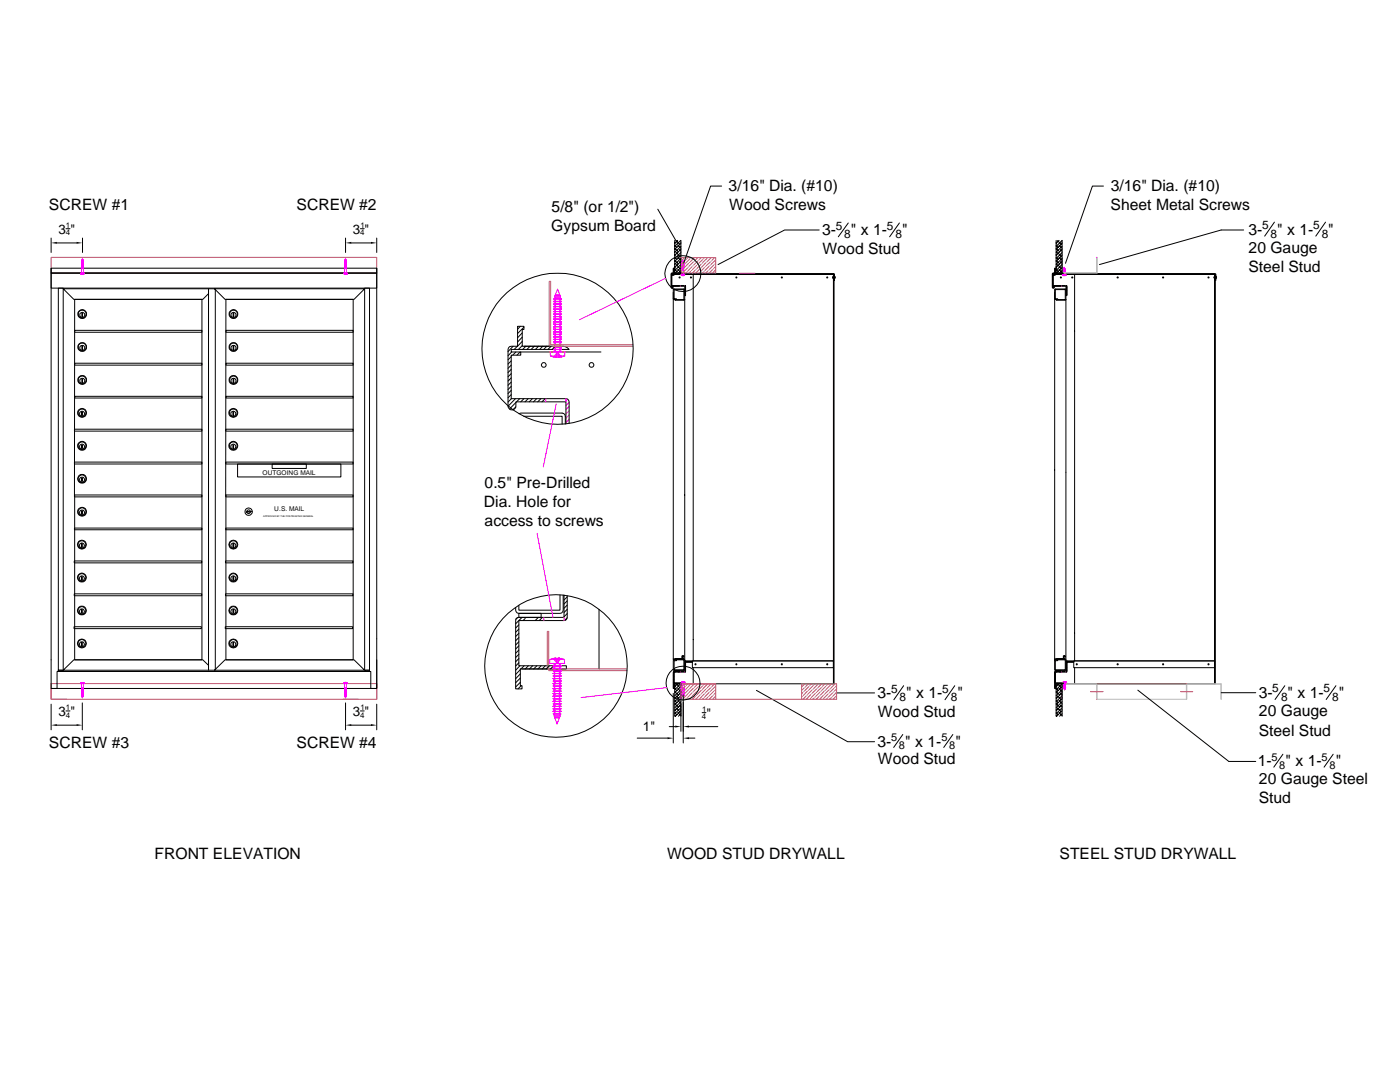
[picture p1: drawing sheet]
<svg xmlns="http://www.w3.org/2000/svg" width="279mm" height="216mm" viewBox="0 0 279 216" stroke-linecap="round" stroke-linejoin="round" font-family="sans-serif">
<g fill="none" stroke="#000" stroke-width=".2">
<path d="M144 37.1h-2.2l-5.4 15.4M220.2 37.1h-2.2l-5.4 15.4M10.2 54.5h65v3h-65zM10.2 53.5h65v1h-65zM10.2 53.5v83.9h65v-83.9M10.2 47.5v2.9M11.3 48.5h4M11.6 57.5h1v76.2h-1zM13.2 45.6h.8M16.5 47.5v2.9M41.6 58.6l-1.1 1.1h-25.8l-2.1-2.1h29v9.4M42.8 57.6h30l-2.1 2.1h-25.8z"/>
<path d="M69 47.5v2.9M70.1 48.5h3.9M71.9 45.6h.8M72.8 57.5h.9v76.2h-.9zM75.2 47.5v2.9M131.3 41.7l4 7M134.1 54.6h32.4v1.4v-1.3h-32.4zM134.1 55l-.2 .1M134.1 55.2l-.2 .1M134.1 55.4l-.2 .1M134.1 55.6l-.2 .1M134.1 55.8l-.2 .1"/>
<path d="M134.1 56l-.2 .1M134.1 56.2l-.2 .1M134.1 56.4l-.2 .1M134.1 56.6l-.2 .1M134.1 56.8l-.2 .1M134.1 57l-.2 .1M134.1 54.7l-.2 .2M134.2 54.5l-.3 .2M134.3 54.7l-.1 .2M134.3 57l-.4 .3M134.3 57.4l-.1 .1M134.4 53.5h.3l-.1 1h1.9l.3 .1h-2.7v.1h.4v.2h-.4v2.1h2.7v2l-.1-1.9h-2.4l-.1 .3h-.2l-.1-2.8 .5-.1z"/>
<path d="M134.4 59.6l.1 .2h.4l-.2 .1h1.8l.2-.1M134.5 57l-.5 .4M134.5 57.8h2v2h-1.5v-.2h-.5zM134.5 53.5l-.1 .2M134.6 54.2l-.4 .4M134.6 53.9l-.2 .2M134.6 54l-.2 .3M134.6 54.4l-.2 .2M134.7 48v6.5h1.2v-6.5M134.7 53.6l-.3 .3M134.7 54.4l.1 .1M134.7 53.8l.4 .3"/>
<path d="M134.7 53.1l.1 .2M134.7 51.9l.7 .8M134.7 51.4l.4 .3M134.7 50.8h.1M134.7 49.5l.7 .8M134.7 48.9l.4 .5M134.7 48.3l.1 .1M134.7 57l-.2 .1M134.8 54.5l-.2 .1M134.9 57l-.2 .1M135 54.5l-.2 .1M135 52.8l.7 .8"/>
<path d="M135 50.4l.7 .7M135 48l.7 .7M135.1 57l-.2 .1M135.2 54.5l-.2 .1M135.3 48l-.6 .6M135.3 53.7l.6 .7M135.3 51.3l.6 .6M135.3 48.9l.6 .6M135.3 57l-.2 .1M135.5 57l-.2 .1M135.6 55.3h.1v.2h-.1zM135.6 52.2l.3 .3"/>
<path d="M135.6 49.8l.3 .3M135.6 54.5l-.2 .1M135.7 57l-.1 .1M135.8 54.5l-.2 .1M135.8 50.7h.1M135.8 48l-1.1 1.2M135.8 53.1h.1M135.8 48.3h.1M135.9 52.8l-1.2 1.2M135.9 54l-.7 .6M135.9 48.6l-1.2 1.1M135.9 49.2l-1.2 1.1"/>
<path d="M135.9 49.7l-1.2 1.3M135.9 50.4l-1.2 1.2M135.9 51l-1.2 1.2M135.9 51.6l-1.2 1.2M135.9 52.2l-1.2 1.1M135.9 53.4l-1.1 1.1M136 54.5l-.2 .1M136.1 54.5l-.1 .1M136.7 57h.1M136.8 57l-.1 .2M136.8 57.2l-.1 .2M136.8 57.4l-.1 .2"/>
<path d="M136.8 57.6l-.1 .2M136.8 57.8l-.1 .2M136.8 58l-.1 .2M136.8 58.2l-.1 .2M136.8 58.4l-.1 .2M136.8 58.6l-.1 .2M136.8 58.8l-.1 .2M138.3 54.7h-3.8l-.1 .2M138.3 54.7v77.2M146.9 55.2l.1 .3-.1-.1zM156 55.3h.1v.2h-.1zM163.5 45.9h-6.9l-13.3 6.9"/>
<path d="M165 55.3h.2v.2h-.2zM166.2 55.4h.1M166.3 54.7h.2v81.7h-.2zM166.3 55.2h-.1v.3h.1M166.5 55.1l.2 .1-.2 .4M166.7 55.2v.3M169.3 44.5l-2 2.7M179.5 44.5l-2 2.7M210.2 54.6h32.3l.2 .1v1.3h-.2v-1.3h-32.3zM210.2 54.7l-.2 .2M210.2 55l-.2 .1M210.2 55.2l-.2 .1"/>
<path d="M210.2 55.4l-.2 .1M210.2 55.6l-.2 .1M210.2 55.8l-.2 .1M210.2 56l-.2 .1M210.2 56.2l-.2 .1M210.2 56.4l-.2 .1M210.2 56.6l-.2 .1M210.2 56.8l-.2 .1M210.2 57l-.2 .1M210.3 54.5l-.3 .2M210.4 54.7l-.2 .2M210.4 57l-.4 .3"/>
<path d="M210.4 57.2l-.3 .2M210.4 57.4l-.1 .1M210.5 53.5h.3l-.1 1h1.9l.3 .1h-2.7v.1h.4v.2h-.4v2.1h2.7v2l-.1-1.9h-2.4v.3h-.3l-.1-2.8 .5-.1zM210.5 59.6l.1 .2h.3v.1h1.7l.1-.1M210.6 57l-.2 .1M210.6 57.8h2v2h-1.5v-.2h-.5zM210.6 53.5l-.1 .2M210.7 54.2l-.4 .4M210.7 53.9l-.2 .2M210.7 54l-.2 .3M210.7 54.4l-.2 .2M210.8 48v6.5h1.2v-6.5l-1.2 1.2"/>
<path d="M210.8 53.6l-.3 .3M210.8 57l-.2 .1M210.8 54.4l.1 .1M210.8 53.8l.4 .3M210.8 53.1l.1 .2M210.8 51.9l.7 .8M210.8 51.4l.4 .3M210.8 50.8h.1M210.8 49.5l.7 .8M210.8 48.9l.4 .5M210.8 48.3l.1 .1M211 57l-.2 .1"/>
<path d="M211 52.8l.8 .8M211 50.4l.8 .7M211 48l.8 .7M211.1 54.5l-.2 .1M211.2 57l-.2 .1M211.3 54.5l-.2 .1M211.3 53.7l.7 .7M211.3 51.3l.7 .6M211.3 48.9l.7 .6M211.4 57l-.2 .1M211.4 48l-.6 .6M211.6 57l-.2 .1"/>
<path d="M211.6 52.2l.4 .3M211.6 49.8l.4 .3M211.7 54.5l-.2 .1M211.8 57l-.2 .1M211.9 54.5l-.2 .1M211.9 53.1h.1M211.9 50.7h.1M211.9 48.3h.1M212 53.4l-1.3 1.2M212 54l-.7 .6M212 48.6l-1.2 1.1M212 49.2l-1.2 1.1"/>
<path d="M212 49.7l-1.2 1.3M212 50.4l-1.2 1.2M212 51l-1.2 1.2M212 51.6l-1.2 1.2M212 52.2l-1.2 1.1M212 52.8l-1.2 1.2M212.1 54.5l-.2 .1M212.2 54.5l-.1 .1M212.7 57.8l-.1-.1h-2l-.1 .1v74M212.7 57.8v74M212.8 57h.1M212.9 57l-.1 .2"/>
<path d="M212.9 57.2l-.1 .2M212.9 57.4l-.1 .2M212.9 57.6l-.1 .2M212.9 57.8l-.1 .2M212.9 58l-.1 .2M212.9 58.2l-.1 .2M212.9 58.4l-.1 .2M212.9 58.6l-.1 .2M212.9 58.8l-.1 .2M214.5 54.7v77.2M214.5 54.7h-3.9l-.2 .2M242.3 55.4h.1"/>
<path d="M242.4 54.7h.1v81.7h-.1zM242.4 55.2v.3M242.4 55.5h.1M242.7 55.1l.1 .1-.1 .4M242.8 55.2v.3M248.2 45.9h-4.5l-24.3 6.9M254.3 44.3l-1.9 2.8M264.5 44.3l-1.9 2.8M14.9 79.1h25.4v.3h-25.4zM14.9 72.5h25.4v.4h-25.4zM14.9 65.9h25.4v.4h-25.4zM16.3 75.6h.2v.8h-.2z"/>
<path d="M16.3 69h.2v.8h-.2zM16.3 62.4h.2v.8h-.2zM41.6 72.5v61.2h-29l2.1-2h25.8l1.1 1.1M45.1 65.9h25.4v.4h-25.4zM45.1 72.5h25.4v.4h-25.4zM45.1 79.1h25.4v.3h-25.4zM46.5 62.4h.2v.8h-.2zM46.5 69h.2v.8h-.2zM46.5 75.6h.2v.8h-.2zM102 71.2l-.6 .6M102 72l-.6 .6M102 72.9l-.6 .6"/>
<path d="M102 73.7l-.6 .6M102 74.6l-.6 .6M102 75.4l-.6 .6M102 76.2l-.6 .7M102 77.1l-.6 .6M102 77.9l-.6 .6M102 78.7l-.6 .7M102.1 79.5l-.7 .7M102.1 70.2l-.7 .8M102.4 69.1l-1 1M102.9 79.5l-1.5 1.6M103 70.2l-.7 .7"/>
<path d="M103.3 69.1l-.7 .6M103.7 79.5l-.6 .7M103.8 70.2l-.6 .7M103.8 65.1l-.5 .6M103.9 70.2h16M104.2 66.4l-.9 1M104.2 67.3l-.9 .9M104.2 68.1l-.9 1M104.2 69l-.7 .7M104.6 65.3l-1.3 1.3M104.6 79.5l-.7 .7M104.6 69.1h5"/>
<path d="M104.9 69.1l-.6 .6M105.4 79.5l-.6 .7M105.8 69.1l-.6 .6M106.3 79.5l-.7 .7M106.6 69.1l-.6 .6M107.1 79.5l-.6 .7M107.5 69.1l-.7 .6M107.9 79.5l-.6 .7M108.3 69.1l-.6 .6M108.8 79.5l-.6 .7M109.1 69.1l-.6 .6M110 69.1l-.7 .6"/>
<path d="M110.6 69.3l-.4 .4M14.9 98.8h25.4v.3h-25.4zM14.9 92.2h25.4v.4h-25.4zM14.9 85.6h25.4v.4h-25.4zM14.9 98.8v-39.1h25.4v72h-25.4v-32.9M16.3 88.8h.1v.7h-.1zM16.3 82.2h.1v.7h-.1zM16.3 95.3h.1v.8h-.1zM41.6 97.4v-39.8h1.2l.2 .1v75.9l-.2 .1h-1.2v-2M41.6 98.8v28.7M45 85.6h25.5v.4h-25.5zM45 92.2h25.5v.4h-25.5z"/>
<path d="M45 98.8h25.5v.3h-25.5zM45 98.8l.1-39.1h25.4v72h-25.4v-32.9M46.5 82.2h.1v.7h-.1zM46.5 88.8h.1v.7h-.1zM47.4 92.6h20.6v2.6h-20.6zM54.3 92.6h6.8v.9h-6.8zM103 80.3l-1.3 1.3M103 81.2l-.6 .5M103.5 82.5l.4-.1h8.3l.5 .3 .1 1.9M104.5 83.1h7.7v1.5M113.6 84.5v-4.3l-.3-.6-11.3-.1v-8.6h1.9v-.7h-1.9v-.5h11.6l-.8-.5-.5-.1h-8.1v-3.4h.4v-.6h-1.3v4l-1.6 .1-.3 .5v11.3a.78 .78 0 0 0 .8 .8 .78 .78 0 0 0 .8-.8v-.8h9.9v4.3M14.8 111.9h25.5v.4h-25.5z"/>
<path d="M14.8 118.5h25.5v.4h-25.5zM14.9 105.4h25.4v.3h-25.4zM16.3 115.1h.1v.7h-.1zM16.3 108.5h.1v.7h-.1zM16.3 101.9h.1v.8h-.1zM45 111.9h25.4v.4h-25.4zM45 118.5h25.4v.4h-25.4zM45 105.4h25.5v.3h-25.5zM46.5 115.1h.2v.7h-.2zM46.5 108.5h.2v.7h-.2zM49.1 102.2l1.1-.2-.4 .2zM50 102.1a.38 .38 0 0 0-.4-.4 .38 .38 0 0 0-.4 .5"/>
<path d="M50 102.2a.37 .37 0 0 1-.3 .3 .37 .37 0 0 1-.4-.3M111.8 118.7v3.1h-8.3v-1M112.4 118.7v3.1l-.3 .5-8.6 .1-.3-.1-.2-.2-.1-.9M112.6 118.8v4.4h-9.1l-.5 .3-.1 14h1.3v-.7h-.4v-3.3h9.2v-.7h-9.5v-9l9.4-.1 .3-.5v-4.3M112.6 118.8v.1M113.2 119.1l-.6 .6M113.2 119.9l-.6 .6M11.6 133.7h.8v.3h-.8zM11.6 133.7v.3h-.2v3.4h-1.2M14.8 125.1h25.4v.3h-25.4zM16.3 121.6h.1v.7h-.1zM16.3 128.2h.1v.8h-.1z"/>
<path d="M42.8 133.7l2.1-2h25.8l2.1 2zM45 125.1h25.4v.3h-25.4zM46.5 121.6h.2v.7h-.2zM46.5 128.2h.1v.8h-.1zM72.9 133.7h.8v.3h-.8zM73.7 133.7v.3h-62.1M75.2 131.7v5.7h-1.2v-3.4h-.3M103.3 123.2l-.4 .4M103.5 122.4h4.5v.8h-4.5zM103.5 124.7l-.6 .6M103.5 125.5l-.6 .7M103.5 126.4l-.6 .6"/>
<path d="M103.5 127.2l-.6 .7M103.5 128.1l-.6 .6M103.5 128.9l-.6 .6M103.5 129.7l-.6 .6M103.5 130.6l-.6 .6M103.5 131.4l-.6 .6M103.5 132.3l-.6 .6M103.8 132.8l-.9 .9M103.8 133.6l-.9 1M103.8 134.5l-.9 .9M103.8 135.3l-.9 .9M103.8 136.1l-.9 1"/>
<path d="M104 136.8l-.6 .7M104.2 123.2l-1.3 1.3M104.2 133.5h5M104.6 132.8l-.6 .7M104.8 123.4l-.4 .4M105.5 132.8l-.7 .7M106.3 132.8l-.6 .7M107.1 132.8l-.6 .7M107.4 123.2l-.6 .6M108 132.8l-.6 .7M108.2 123.2l-.6 .6M108.5 123.7v.1"/>
<path d="M108.8 132.8l-.6 .7M109.6 132.8l-.6 .7M110.5 132.9l-.6 .6M113.2 120.7l-.6 .7M113.2 121.6l-.6 .6M113.2 122.4l-.6 .7M113.2 123.3l-.5 .5M119.5 121.6v11.9M134.4 131.5l1.7-.1v-.5h.4v.3l-.1-.3h-.2v.5l.3 .1h-1.8l.2 .2h-.5zM134.4 131.5v-73.7l.1-.1h2l.2 .1v74M134.4 138.3v10M134.4 134h2.3v-2.1l1.5 .1v.1h-1.4v2h-2.3v2.2h2.3v.1h-2.2l.1 1h-.3z"/>
<path d="M134.4 131.7h.5l-.2-.2 1.9 .1v2.1h-2.2zM134.5 134l-.1 .1M134.5 131.8h.5v-.1h1.5v1.9h-2zM134.5 133.8h1.1v.2h-1.1zM134.5 134.2l-.1 .1M134.5 134.3l-.1 .2M134.5 134.5l-.1 .2M134.5 134.8l-.1 .1M134.5 135l-.1 .1M134.5 135.1l-.1 .2M134.5 135.3l-.1 .2M134.5 135.6l-.1 .1"/>
<path d="M134.5 135.7l-.1 .2M134.5 135.9l-.1 .2M134.5 136.1l-.1 .2M134.6 136.3l-.2 .2M134.6 136.5l-.2 .2M134.6 136.7l-.2 .2M134.6 136.9l-.2 .2M134.6 137.1l-.2 .2M134.7 139.8l.4 .4M134.7 139.2l.1 .1M134.7 138l.7 .7M134.7 137.4l.4 .4"/>
<path d="M134.7 136.8l.1 .1M134.7 137.2l-.2 .2M134.7 134l-.2 .1M134.8 136.3l-.2 .1M134.8 134l-.1 .1M135 138.9l.7 .7M135 136.4l.7 .8M135 136.3l-.2 .1M135.2 136.3l-.2 .1M135.3 139.7l.6 .7M135.3 137.3l.6 .7M135.3 134h.1"/>
<path d="M135.4 136.3l-.7 .7M135.5 134l-.2 .1M135.6 138.3l.3 .3M135.6 136.3l-.2 .1M135.7 134l-.1 .1M135.8 136.3l-.2 .1M135.8 139.2h.1M135.8 136.7l.1 .1M135.9 137l-1.2 1.2M135.9 137.6l-1.2 1.2M135.9 138.2l-1.2 1.2M135.9 138.8l-1.2 1.2"/>
<path d="M135.9 139.4l-1.2 1.2M135.9 140l-1.2 1.2M136 136.3l-1.3 1.3M136.2 136.3l-.1 .1M136.4 138.7v9.6M136.8 136.4h29.5M136.8 132.3l-.1 .1M136.8 132.8l-.1 .2M136.8 133.1l-.1 .1M136.8 133.6l-.1 .2M136.8 134.1h.1M136.8 131.9l-.1 .1"/>
<path d="M136.8 132.4l-.1 .2M136.8 132.6l-.1 .2M136.8 133.2l-.1 .2M136.8 133.4l-.1 .2M136.8 133.8l-.1 .2M136.9 132l-.2 .2M137.1 132l-.2 .1M137.3 132l-.1 .1M137.5 132l-.2 .1M137.7 132l-.2 .1M137.9 132l-.1 .1M138.1 132l-.2 .1"/>
<path d="M138.1 132.1h.1M138.2 131.9h28.1v1.3h-28.1zM138.2 132h-1.4v-.1h29.5v.1M138.3 133.2v3.2M138.7 132.5h.2v.1h-.2zM146.9 132.4l.2 .1-.2 .2zM151 137.8l18.2 10.2h5.3M156 132.5h.1v.1h-.1zM165 132.5h.2v.1h-.2zM166.9 138.3h7.6M180.3 136.8l-1.9 2.8M190.5 136.8l-1.9 2.8"/>
<path d="M210.5 131.4h1.7v-.5h.4v.3l-.1-.3h-.2v.5l.3 .1h-1.7v.2h-.4zM210.5 134h2.3v-2.1l1.4 .1v.1h-1.3v2h-2.3v2.2h2.3v.1h-2.2l.1 1h-.3zM210.5 131.7h.4v-.2l1.8 .1v2.1h-2.2zM210.6 134l-.1 .1M210.6 131.8h.5v-.1h1.5v1.9h-2zM210.6 133.8h1.1v.2h-1.1zM210.6 134.2l-.1 .1M210.6 134.3l-.1 .2M210.6 134.5l-.1 .2M210.6 134.8l-.1 .1M210.6 135l-.1 .1M210.6 135.1l-.1 .2"/>
<path d="M210.6 135.3l-.1 .2M210.6 135.6l-.1 .1M210.6 135.7l-.1 .2M210.6 135.9l-.1 .2M210.6 136.1l-.1 .2M210.7 136.3l-.2 .2M210.7 136.5l-.2 .2M210.7 136.7l-.2 .2M210.7 136.9l-.2 .2M210.7 137.1l-.2 .2M210.7 137.2l-.1 .2M210.8 139.8l.4 .4"/>
<path d="M210.8 139.2l.1 .1M210.8 138l.7 .7M210.8 137.4l.4 .4M210.8 136.8l.1 .1M210.8 134l-.1 .1M210.9 136.3l-.2 .1M210.9 134l-.1 .1M211 138.9l.8 .7M211 136.4l.8 .8M211.1 136.3l-.2 .1M211.3 136.3l-.2 .1M211.3 139.7l.7 .7"/>
<path d="M211.3 137.3l.7 .7M211.4 134h.1M211.5 136.3l-.7 .7M211.6 134l-.1 .1M211.6 138.3l.4 .3M211.7 136.3l-.2 .1M211.8 134l-.2 .1M211.9 136.3l-.1 .1M211.9 139.2h.1M211.9 136.7l.1 .1M212 136.4h-1.2v6.5M212 136.4v6.5"/>
<path d="M212 136.4l-1.2 1.2M212 137l-1.2 1.2M212 137.6l-1.2 1.2M212 138.2l-1.2 1.2M212 138.8l-1.2 1.2M212 139.4l-1.2 1.2M212 140l-1.2 1.2M212.1 136.3l-.2 .1M212.3 136.3l-.2 .1M212.9 136.4h29.5M212.9 131.9l-.1 .1M212.9 134.1h.1"/>
<path d="M212.9 132.4l-.1 .2M212.9 132.6l-.1 .2M212.9 133.2l-.1 .2M212.9 133.8l-.1 .2M212.9 132.3l-.1 .1M212.9 132.8l-.1 .2M212.9 133.1l-.1 .1M212.9 133.4l-.1 .2M212.9 133.6l-.1 .2M213 132l-.2 .2M213.2 132l-.2 .1M213.4 132l-.2 .1"/>
<path d="M213.6 132l-.2 .1M213.8 132l-.1 .1M214 132l-.2 .1M214.2 132l-.2 .1M214.2 132.1h.1M214.3 131.9h28.1v1.3h-28.1zM214.3 132h-1.4v-.1h29.5v.1M214.5 133.2v3.2M227.1 137.7l18.1 14.2h5.4M243.7 138.2h6.9M256.4 136.8l-1.9 2.8M266.6 136.8l-1.9 2.8"/>
<path d="M10.2 140.5v5.1M11.3 144.7h4M13.2 141.9h.8M16.4 140.3v5.3M69 140.3v5.3M70.1 144.7h3.9M71.9 141.9h.8M75.2 140.5v5.1M127.2 147.3h6M133.6 145h1.1M134.7 142.9v-6.5h1.2v9.5M134.7 142.2l.4 .4"/>
<path d="M134.7 141.6l.1 .1M134.7 140.4l.7 .7M135 141.3l.7 .7M135.3 142.2l.6 .6M135.6 140.7l.3 .3M135.8 141.6h.1M135.9 140.6l-1.2 1.2M135.9 141.2l-1.2 1.2M135.9 141.8l-1.1 1.1-.1-.1M135.9 142.4l-.5 .5M137.5 145h5.8M137.5 147.3h1.2"/>
<path d="M140.1 142.2h.8M180.2 146.6l-1.8 2.5M190.2 146.6l-1.9 2.5M210.8 142.8l.1 .1M210.8 142.2l.4 .4M210.8 141.6l.1 .1M210.8 140.4l.7 .7M211 141.3l.8 .7M211.3 142.2l.7 .6M211.6 140.7l.4 .3M211.9 141.6h.1M212 140.6l-1.2 1.2"/>
<path d="M212 141.2l-1.2 1.2M212 141.8l-1.1 1.1M212 142.4l-.5 .5M256 150.5l-1.8 2.6M266.1 150.5l-1.9 2.6"/>
<circle cx="136.3" cy="54.6" r="3.6"/>
<circle cx="137.9" cy="55.4" r=".12"/>
<circle cx="211.7" cy="55.4" r=".12"/>
<circle cx="214" cy="55.4" r=".12"/>
<circle cx="223.1" cy="55.4" r=".12"/>
<circle cx="232.1" cy="55.4" r=".12"/>
<circle cx="241.2" cy="55.4" r=".12"/>
<circle cx="16.4" cy="75.8" r=".88"/>
<circle cx="16.4" cy="69.2" r=".8"/>
<circle cx="16.4" cy="62.7" r=".87"/>
<circle cx="16.4" cy="62.7" r=".79"/>
<circle cx="16.4" cy="75.8" r=".79"/>
<circle cx="16.4" cy="69.2" r=".87"/>
<circle cx="16.4" cy="76" r=".51"/>
<circle cx="16.4" cy="62.8" r=".51"/>
<circle cx="16.4" cy="69.4" r=".51"/>
<circle cx="46.6" cy="75.8" r=".88"/>
<circle cx="46.6" cy="62.7" r=".87"/>
<circle cx="46.6" cy="69.2" r=".87"/>
<circle cx="46.6" cy="69.2" r=".78"/>
<circle cx="46.6" cy="62.7" r=".77"/>
<circle cx="46.6" cy="75.8" r=".77"/>
<circle cx="46.6" cy="76" r=".51"/>
<circle cx="46.6" cy="62.8" r=".51"/>
<circle cx="46.6" cy="69.4" r=".51"/>
<circle cx="108.5" cy="72.8" r=".48"/>
<circle cx="111.3" cy="69.6" r="15.1"/>
<circle cx="118" cy="72.8" r=".48"/>
<circle cx="16.4" cy="88.9" r=".77"/>
<circle cx="16.4" cy="82.4" r=".77"/>
<circle cx="16.4" cy="95.5" r=".77"/>
<circle cx="16.4" cy="95.7" r=".51"/>
<circle cx="16.4" cy="89.1" r=".51"/>
<circle cx="16.4" cy="82.6" r=".51"/>
<circle cx="16.4" cy="89" r=".89"/>
<circle cx="16.4" cy="82.4" r=".89"/>
<circle cx="16.4" cy="95.5" r=".89"/>
<circle cx="46.6" cy="82.4" r=".77"/>
<circle cx="46.6" cy="88.9" r=".77"/>
<circle cx="46.6" cy="89.1" r=".51"/>
<circle cx="46.6" cy="82.6" r=".51"/>
<circle cx="46.6" cy="89" r=".89"/>
<circle cx="46.6" cy="82.4" r=".89"/>
<circle cx="16.3" cy="108.9" r=".51"/>
<circle cx="16.3" cy="115.4" r=".51"/>
<circle cx="16.3" cy="115.3" r=".89"/>
<circle cx="16.3" cy="108.7" r=".89"/>
<circle cx="16.4" cy="108.7" r=".79"/>
<circle cx="16.4" cy="115.2" r=".79"/>
<circle cx="16.4" cy="102.1" r=".77"/>
<circle cx="16.4" cy="102.3" r=".51"/>
<circle cx="16.4" cy="102.1" r=".89"/>
<circle cx="46.6" cy="108.7" r=".77"/>
<circle cx="46.6" cy="115.2" r=".77"/>
<circle cx="46.6" cy="108.9" r=".51"/>
<circle cx="46.6" cy="115.4" r=".51"/>
<circle cx="46.6" cy="115.3" r=".89"/>
<circle cx="46.6" cy="108.7" r=".89"/>
<circle cx="49.6" cy="102.1" r=".74"/>
<circle cx="16.3" cy="128.5" r=".51"/>
<circle cx="16.3" cy="122" r=".51"/>
<circle cx="16.3" cy="128.4" r=".89"/>
<circle cx="16.3" cy="121.8" r=".89"/>
<circle cx="16.4" cy="121.8" r=".79"/>
<circle cx="16.4" cy="128.4" r=".79"/>
<circle cx="46.6" cy="128.4" r=".77"/>
<circle cx="46.6" cy="121.8" r=".77"/>
<circle cx="46.6" cy="128.5" r=".51"/>
<circle cx="46.6" cy="122" r=".51"/>
<circle cx="46.6" cy="128.4" r=".89"/>
<circle cx="46.6" cy="121.8" r=".89"/>
<circle cx="111" cy="132.9" r="14.2"/>
<circle cx="136.3" cy="136.3" r="3.4"/>
<circle cx="214.9" cy="132.5" r=".12"/>
<circle cx="223.1" cy="132.5" r=".12"/>
<circle cx="232.1" cy="132.5" r=".12"/>
<circle cx="241.2" cy="132.5" r=".12"/>
</g>
<g fill="none" stroke="#f0f" stroke-width=".2">
<path d="M13.8 54.5h3.2M16.1 54.5v.2h.3v-.2M16.1 54.7h.7M16.3 53.6h.3zM16.3 52.1h.3zM16.3 53.4h.3zM16.3 53.3h.3zM16.3 53.1h.3zM16.3 53h.3zM16.3 52.8h.3zM16.3 52.7h.3zM16.3 52.2h.3z"/>
<path d="M16.3 53.6h.1M16.3 52.3h.3M16.3 52.2h.1M16.3 52.4h.3M16.3 52.9h.3M16.3 52.5h.3M16.3 52.4v.1M16.3 53.6v.9M16.3 52.1h.1M16.3 52.9v.1M16.3 52.3v.1M16.3 52.5h.1"/>
<path d="M16.3 54.7l.1-.1zM16.3 53h.1M16.3 52.5v.1l.3-.1M16.3 52.3h.1M16.3 53.3h.1M16.3 53.5h.3M16.3 53.2h.1M16.3 53.4h.1M16.3 53.1h.1M16.3 52.8h.1M16.3 53.3v.1M16.3 52v.1"/>
<path d="M16.3 52h.1M16.3 53.2v.1M16.3 53.1v.1M16.3 52.9h.1M16.3 52.6v.1M16.3 52.6h.1M16.4 53h-.1M16.4 51.6l.2 .3h-.3zM16.4 54.5h.1M16.4 54.5l.1 .2M16.4 54.5l-.1 .2h.1M16.4 54.7h.1"/>
<path d="M16.5 54.5l.1 .2h-.1M16.5 54.6l.1 .1zM16.5 54.7h.1M16.6 53.6h.1M16.6 51.9l-.3 .1M16.6 53.3v.1M16.6 52.9h.1M16.6 53.1h.1M16.6 52.8h.1M16.6 52v.1M16.6 52.6v.1M16.6 54.7h.1"/>
<path d="M16.6 52.2h.1M16.6 53.4h.1M16.6 52.7h.1M16.6 53h.1M16.6 52.4v.1M16.6 53.6v.9M16.6 52.1h.1M16.6 53.1v.1M16.6 52.9v.1M16.6 52.5h.1M16.6 52.3v.1M16.6 52.1v.1"/>
<path d="M16.7 53.3h-.1M16.8 54.5v.2M16.8 54.7h-.2M68.6 54.7h.7M68.7 53.6h.4zM68.7 53.4h.4zM68.7 53.3h.4zM68.7 53.1h.4zM68.7 52.8h.4zM68.7 52.5h.4zM68.7 52.3h.4zM68.7 52.2h.4z"/>
<path d="M68.7 53.6h.1M68.7 52.2h.1M68.7 53.5h.4M68.7 53h.4M68.7 52.9h.4M68.7 52.5h.1M68.7 52.6h.4M68.7 52.5h.4M68.7 53.5v.1M68.7 53h.1M68.7 53.6v.9M68.7 53l.1 .1"/>
<path d="M68.7 52.9v.1M68.7 52.6h.1M68.8 52.1h.3zM68.8 52.1h.1M68.8 52.3v.1M68.8 51.9l.2-.3v.3M68.8 51.9v.1M68.8 52.6l-.1 .1h.4M68.8 52.5l-.1 .1M68.8 52.4v.1M68.8 52.2h.1M68.8 52.4h.1"/>
<path d="M68.8 53.3h.1M68.8 53.2h.1M68.8 53.4h.1M68.8 53.1h.1M68.8 52.9h.1M68.8 52.8h.1M68.8 52h.1M68.8 51.9h.1M68.8 52.6h.1M68.8 52.5h.1M68.8 52v.1M68.8 53.5h-.1"/>
<path d="M68.8 53.3v.1M68.8 53.2v.1M68.8 53.1v.1M68.8 52.9h-.1M68.8 52.3h-.1M68.9 54.5h.1M68.9 54.5l.1 .2M68.9 54.5l-.2 .2h.2M68.9 54.5l-.1 .2M68.9 54.6v.1zM68.9 54.7h.1M69 54.5l.1 .2h-.1"/>
<path d="M69 54.7h.1M69 51.9l-.2 .1M69 51.9h.1M69 52l.1 .1M69 53.5h.1M69 53.3l.1 .1M69 53.2l.1 .1M69 52.9h.1M69 52.8h.1M69 52.3h.1M69.1 54.7l-.1-.1v.1M69.1 52.2h.1"/>
<path d="M69.1 52.4h.1M69.1 53.3h.1M69.1 53.2l.1 .1M69.1 53.4h.1M69.1 53.1h.1M69.1 52.9h.1M69.1 52.8h.1M69.1 52h.1M69.1 52.6h.1M69.1 52.5h.1M69.1 54.7h.1M69.1 53.6h.1"/>
<path d="M69.1 52.3h.1M69.1 52.1h.1M69.1 53.5v.1M69.1 52.5v.1M69.1 52.7h.1M69.1 53h.1M69.1 53.6v.9M69.1 53.4h-.1M69.1 53.3h-.1M69.1 53v.1M69.1 53.1l-.1 .1M69.1 52.8h-.1"/>
<path d="M69.1 52.9v.1M69.1 52.6v.1M69.1 52.3v.2M69.1 52.2h-.1M69.1 52.1v.1M69.3 54.7v-.2h-.7l.2 .2M69.3 54.7h-.2M72.1 54.5h3.1M110.5 59.6l.3 .4-.3 .1M110.5 59.7h1.6M110.5 59.6h1.5M110.7 59.3h1.2"/>
<path d="M110.8 58.8l.5-1.1 .4 1.1M110.8 58.8v.2M110.8 58.8h.9M111.7 58.8l.2 .5M111.8 59h-1l-.1 .3 .1 .2-.3 .1M111.9 59.3l-.2 .1 .3 .2M112 59.6l.1 .1M112.1 59.7l-.4 .2 .4 .2M132.8 55.5l-17.1 8.3M135.7 57v.1M135.9 51.4v3.1M135.9 55h.7"/>
<path d="M136.1 53.6h.3zM136.1 53.3h.3zM136.1 52.8h.4zM136.1 52.7h.4zM136.1 52.6h.4zM136.1 52.5h.4zM136.1 53v.1l.4-.1M136.1 52.7v.1M136.1 53.9h.3M136.1 53.8h.3M136.1 52.3h.3M136.1 53.9v.8"/>
<path d="M136.1 53.8v.1M136.1 53.3h.1M136.1 53.4l.1 .1M136.1 53.2h.1M136.1 53.4h.3M136.1 52.9l.4 .1M136.1 53h.4M136.1 52.5h.1M136.1 53.7v.1M136.1 53.6l.1 .1M136.1 52.3h.1M136.1 52.2h.3"/>
<path d="M136.1 53.5h.1M136.1 53.1v.1M136.1 52.5l.1 .1M136.2 52.2l.1-.3 .1 .3M136.2 53.5l-.1 .1 .3-.1M136.2 53.3l-.1 .1M136.2 53.3h.1M136.2 52.9l-.1 .1M136.2 52.4v.1M136.2 52.3h-.1M136.2 52.8l-.1 .1M136.2 54.8v.2h-.1z"/>
<path d="M136.2 54.8h.1M136.2 54.8l.1 .2M136.2 54.9l-.1 .1zM136.3 54.8l.2 .2h-.1M136.3 54.9l.1 .1zM136.4 52.2h.1M136.4 52.7h.1l-.1 .1M136.4 52.8h.1M136.4 52.4l.1 .1M136.4 52.2l-.2 .1M136.4 53.7v.1M136.4 53.6h.1"/>
<path d="M136.4 53.4h.1M136.4 53.5v.1M136.4 53.9v.8M136.4 53.8v.1M136.4 52.2v.1M136.4 53.3h.1M136.4 53.6v.1M136.4 53.4v.1M136.4 53.3v.1M136.4 53.2v.1M136.4 53.1l-.3 .1M136.4 52.6h.1"/>
<path d="M136.4 52.5l.1 .1M136.5 55h.1M136.5 53h.1M136.5 52.8l-.1 .1M136.5 52.8h.1M136.5 52.5h.1M136.5 52.6h.1M136.5 52.5h-.1M136.6 55l.1-.3h-.8v.3h.5M136.6 55h-.1M136.7 57v.1M147.5 54.5h3.2"/>
<path d="M211.8 57v.1M212 51.4v3.1M212 55h.7M212.2 54.6h.4zM212.2 54.3h.4zM212.2 54.1h.4zM212.2 54h.4zM212.2 53.9h.4zM212.2 53.9h.1M212.2 54.4h.1M212.2 54.4h.4M212.2 53.8h.4"/>
<path d="M212.2 54.5h.4M212.2 53.8h.1M212.2 53.7h.3M212.3 54.4l-.1 .1h.4M212.3 54.4h-.1M212.3 54.2v.1M212.3 54.4h.1M212.3 54.1v.1M212.3 54.1h.1M212.3 53.7l-.1 .1M212.3 53.7h.1M212.3 53.9h.1"/>
<path d="M212.3 54.7h-.1M212.3 54.6v.1M212.3 54v.1M212.3 54.8h.1M212.3 54.8l.1 .2M212.3 54.8l-.1 .2h.1M212.3 54.9v.1zM212.4 54.8l-.1 .2M212.4 54.8l.2 .2h-.2M212.5 53.6l-.1-.3-.1 .3h.3M212.5 54.4l.1 .1M212.5 54.2l.1 .1"/>
<path d="M212.5 54.1h.1M212.5 53.7l.1 .1M212.5 53.7h-.2M212.5 54.4h.1M212.5 53.7h.1M212.6 53.9h.1M212.6 54.7h.1M212.6 54.6l-.1 .1M212.6 54.6h.1M212.6 54.4h-.1M212.6 53.8h.1M212.6 54.4h.1"/>
<path d="M212.6 54.3h.1M212.6 54.1v.1M212.6 54.1h.1M212.6 54l-.1 .1M212.6 54h.1M212.6 53.9h-.1M212.7 55v-.3h-.7v.3h.5l-.1-.1v.1M212.7 55h-.1M212.8 57v.1M218.9 51.4h.1M108.9 79.5v.7M109.9 71h2.8"/>
<path d="M110.5 69.8l.3 .1-.3 .3M110.5 69.3l.3 .1-.3 .4M110.5 68.8l.3 .1-.3 .4M110.5 68.2l.3 .2-.3 .4M110.5 67.7l.3 .2-.3 .3M110.5 67.2l.3 .2-.3 .3M110.5 66.8l.3 .1-.3 .3M110.5 66.3l.3 .1-.3 .3M110.5 65.7l.3 .2-.3 .4M110.5 65.2l.3 .2-.3 .3M110.5 64.7l.3 .2-.3 .3M110.5 64.2l.3 .2-.3 .3"/>
<path d="M110.5 63.7l.3 .2-.3 .3M110.5 63.2l.3 .2-.3 .3M110.5 62.7l.3 .2-.3 .3M110.5 62.2l.3 .2-.3 .3M110.5 61.7l.3 .2-.3 .3M110.5 61.2l.3 .1-.3 .3M110.5 60.7l.3 .2-.3 .3M110.5 60.2l.3 .2-.3 .3M110.5 60.1v.1M110.5 61.6v.1M110.5 63.7h.1M110.5 64.7h.1"/>
<path d="M110.5 66.7v.1M110.5 71.3h.1M110.5 70.2h1.6M110.5 69.8h1.6M110.5 69.7h1.6M110.5 69.3h1.6M110.5 69.2h1.6M110.5 68.8h1.6M110.5 68.7h1.6M110.5 68.2h1.6M110.5 67.7h1.6M110.5 67.2h1.6"/>
<path d="M110.5 66.8h1.6M110.5 66.7h1.6M110.5 66.3h1.6M110.5 66.2h1.6M110.5 65.7h1.6M110.5 65.2h1.6M110.5 64.7h1.6M110.5 64.2h1.6M110.5 63.7h1.6M110.5 63.2h1.6M110.5 62.7h1.6M110.5 62.1h1.6"/>
<path d="M110.5 61.7h1.6M110.5 61.6h1.6M110.5 61.2h1.6M110.5 61.1h1.6M110.5 60.7h1.6M110.5 60.6h1.6M110.5 60.2h1.6M110.5 60.1h1.6M111.1 70.4l.2-.2 .1 .2M111.1 70.4v-.2h.3v.2M111.1 70.4h.3v.9M111.1 70.4l-.6 .9h.5"/>
<path d="M111.1 70.4v.9h-.4M111.1 70.7l-.1 .6h-.3zM111.1 71.3h.3M111.4 70.4l.7 .9h-.6M111.4 70.7l.4 .6h-.3zM111.4 71.3h.4M112.1 69.8l-.4 .2 .4 .2M112.1 69.3l-.4 .2 .4 .2M112.1 68.8l-.4 .2 .4 .2M112.1 68.2l-.4 .3 .4 .2M112.1 67.7l-.4 .2 .4 .3M112.1 67.2l-.4 .2 .4 .3"/>
<path d="M112.1 66.8l-.4 .1 .4 .3M112.1 66.3l-.4 .1 .4 .3M112.1 65.7l-.4 .2 .4 .3M112.1 65.2l-.4 .2 .4 .3M112.1 64.7l-.4 .2 .4 .3M112.1 64.2l-.4 .2 .4 .3M112.1 63.7l-.4 .2 .4 .3M112.1 63.2l-.4 .2 .4 .3M112.1 62.7l-.4 .2 .4 .3M112.1 62.2l-.4 .2 .4 .3M112.1 61.7l-.4 .2 .4 .2M112.1 61.2l-.4 .2 .4 .2"/>
<path d="M112.1 60.7l-.4 .2 .4 .2M112.1 60.2l-.4 .2 .4 .2M112.1 60.1v.1M112.1 60.6v.1M112.1 61.1v.1M112.1 61.6v.1M112.1 62.1v.1M112.1 62.7h.1M112.1 63.2h.1M112.1 63.7h.1M112.1 64.2h.1M112.1 64.7h.1"/>
<path d="M112.1 65.2h.1M112.1 65.7h.1M112.1 66.2v.1M112.1 66.7v.1M112.1 67.2h.1M112.1 67.7h.1M112.1 68.2h.1M112.1 68.7v.1M112.1 69.2v.1M112.1 69.7v.1M112.1 70.2h.1M112.7 71l.1-.8h-3l.1 .8 .6 .3"/>
<path d="M112.7 71l-.6 .3M112.9 79.5v.7M113.3 79.7l-.4 .4M111 80.6l-2.6 12.6M113.6 80.3l-.7 .6M113.6 81.1l-.7 .6M113.6 82l-.7 .6M113.6 82.8l-.7 .6M113.6 83.7l-.7 .6M107.2 106.4l3.2 16.8M16.1 136.2h.7M16.3 137.3h.3z"/>
<path d="M16.3 138.8h.3zM16.3 137.6h.3zM16.3 137.8h.3zM16.3 137.9h.3zM16.3 138.1h.3zM16.3 138.2h.3zM16.3 138.3h.3zM16.3 138.7h.3zM16.3 136.2h-.2v.2h.7v-.2M16.3 137.5h.1M16.3 138.6h.1M16.3 137.3h.1"/>
<path d="M16.3 137.4h.3M16.3 138.7h.1M16.3 137.5h.3M16.3 138.6h.3M16.3 138.4h.3M16.3 136.4v.9M16.3 138.4v.1M16.3 138.8h.1M16.3 138.8v.1M16.3 137.4v.1M16.3 138.5h.1M16.3 138.9h.3l-.2 .4-.1-.3"/>
<path d="M16.3 136.2l.1 .1zM16.3 138.9v.1M16.3 137.8v.1M16.3 138.6v.1M16.3 137.6h.1M16.3 137.7h.1M16.3 137.8h.1M16.3 138h.3M16.3 138.2h.1M16.3 138.3h.1M16.3 138.4h.1M16.3 137.4h.1"/>
<path d="M16.3 139h.3M16.3 137.6v.1M16.3 137.7v.1M16.3 138.1h.1M16.3 138.2v.1M16.3 138.3v.1M16.3 138.5v.1M16.4 136.2h-.1l.1 .2M16.4 136.4h.1M16.4 136.2l.1 .2M16.5 136.2l-.1 .2M16.5 136.2h.1l-.1 .2"/>
<path d="M16.5 136.2v.1zM16.6 137.3h.1M16.6 137.8l.1 .1M16.6 137.4h.1M16.6 137.6h.1M16.6 137.7v.1M16.6 138.1h.1M16.6 138.2h.1M16.6 138.3h.1M16.6 138.7h.1M16.6 137.5h-.3M16.6 137.8h.1"/>
<path d="M16.6 138.2v.1M16.6 138.3v.1M16.6 136.4v.9M16.6 138.4v.1M16.6 138.6h.1M16.6 136.2h.2M16.6 137.4v.1M16.6 138.8h.1M16.6 138.8v.1M16.6 137.6v.1M16.6 138.5v.1M16.6 138.6v.1"/>
<path d="M16.6 138.7v.1M68.6 136.2h.7M68.7 137.3h.4zM68.7 137.5h.4zM68.7 137.6h.4zM68.7 137.8h.4zM68.7 138.1h.4zM68.7 138.2h.4zM68.7 138.6h.4zM68.7 138.7h.4zM68.7 136.2l-.1 .2h.7v-.2M68.7 137.3h.1"/>
<path d="M68.7 138.7h.1M68.7 137.9h.4M68.7 138h.4M68.7 138.3h.4M68.7 138.4h.4M68.7 136.4v.9M68.7 138.4v.1M68.7 137.9v.1M68.7 138h.1M68.7 138.5h.1M68.7 138.6h.1M68.8 138.8h.3z"/>
<path d="M68.8 138.9l.2 .1M68.8 138.8h.1M68.8 138.8v.1M68.8 139l.2 .3v-.3M68.8 138.9v.1M68.8 136.2l.1 .2M68.8 138.6v.1M68.8 137.3h.1M68.8 138.9h.1M68.8 137.5h.1M68.8 137.6h.1M68.8 137.7h.1"/>
<path d="M68.8 137.8h.1M68.8 138.1h.1M68.8 138.3h.1M68.8 138.4h.1M68.8 138.5h.1M68.8 138.6h.1M68.8 139h.1M68.8 137.6v.1M68.8 137.7v.1M68.8 138.2v.1M68.8 138.4h-.1M68.8 138.5v.1"/>
<path d="M68.9 136.1l-.2 .1 .2 .2M68.9 136.1v.2zM68.9 136.4h.1M69 136.1l-.1 .3M69 136.1l.1 .1-.1 .2M69 136.1v.2l.1-.1M69 136.1h.1M69 139h.1M69 137.5h.1M69 137.6h.1M69 137.7l.1 .1M69 138.1h.1"/>
<path d="M69 138.2h.1M69 138.6l.1 .1M69.1 137.3h.1M69.1 138.8h.1M69.1 138.9h.1M69.1 137.5h.1M69.1 137.6h.1M69.1 137.7h.1M69.1 137.8h.1M69.1 138.1h.1M69.1 138.3h.1M69.1 138.4h.1"/>
<path d="M69.1 138.5h.1M69.1 138.6h.1M69.1 138.3h-.4l.1 .1M69.1 137.3v.1h-.3M69.1 138.7h.1M69.1 138.2h.1M69.1 136.4v.9M69.1 138.4v.1M69.1 136.2h.2M69.1 138.8l-.1 .1M69.1 137.5h-.1M69.1 137.6l-.1 .1"/>
<path d="M69.1 137.8h-.1M69.1 137.9v.1M69.1 138h-.1M69.1 138.1h-.1M69.1 138.3v.1M69.1 138.2l-.1 .1M69.1 138.5v.1M69.1 138.6h-.1M69.1 138.7v.1M108.5 123.2v.6M109.8 131.6h2.8M110.4 132.4l.3 .2-.3 .2"/>
<path d="M110.4 132.9l.3 .2-.3 .2M110.4 133.4l.3 .2-.3 .3M110.4 133.9l.3 .2-.3 .3M110.4 134.4l.3 .2-.3 .3M110.4 134.9l.3 .2-.3 .3M110.4 135.4l.3 .2-.3 .3M110.4 135.9l.3 .2-.3 .3M110.4 136.4l.3 .2-.3 .3M110.4 137l.3 .1-.3 .3M110.4 137.5l.3 .1-.3 .3M110.4 138l.3 .1-.3 .3M110.4 138.4l.3 .2-.3 .3"/>
<path d="M110.4 138.9l.3 .3-.3 .2M110.4 139.4l.3 .3-.3 .2M110.4 140l.3 .2-.3 .2M110.4 136.4h1.6M110.4 137h1.6M110.4 137.4h1.6M110.4 136.9h1.6M110.4 137.5h1.6M110.4 137.9h1.6M110.4 138h1.6M110.4 138.4h1.6M110.4 131.4l-.6 .2"/>
<path d="M110.4 132.4h.1M110.4 132.8v.1M110.4 133.3v.1M110.4 133.9h.1M110.4 134.4h.1M110.4 134.9h.1M110.4 135.4h.1M110.4 135.9h.1M110.4 136.4h.1M110.4 136.9v.1M110.4 137.4v.1M110.4 137.9v.1"/>
<path d="M110.4 138.4h.1M110.4 138.9h.1M110.4 139.4h.1M110.4 139.9v.1M110.4 132.4h1.6M110.4 132.8h1.6M110.4 132.9h1.6M110.4 133.3h1.6M110.4 133.4h1.6M110.4 133.9h1.6M110.4 134.4h1.6M110.4 134.9h1.6"/>
<path d="M110.4 135.4h1.6M110.4 135.9h1.6M110.4 138.9h1.6M110.4 139.4h1.6M110.4 139.9h1.6M110.4 140h1.6M110.6 131.4l.3-.1 .1 .6zM110.6 131.4h.4M110.9 131.3l-.5 .1 .6 .8M111 132.2l.2 .2 .1-.2M111 132.2v.2h.3v-.2M111 131.4v.8h.3"/>
<path d="M111 131.4h.3M111.4 131.3l.3 .1-.4 .5zM111.5 131.3l.5 .1-.7 .8M111.7 131.4l-.4-.1v.9M112 131.4l.6 .2 .1 .8h-3l.1-.8M112 132.4l-.4 .1 .4 .3M112 132.8l-.4 .3 .4 .2M112 133.3l-.4 .3 .4 .3M112 133.9l-.4 .2 .4 .3M112 134.4l-.4 .2 .4 .3M112 134.9l-.4 .2 .4 .3M112 135.4l-.4 .2 .4 .3"/>
<path d="M112 135.9l-.4 .2v.1l.4 .2M112 136.4l-.4 .2v.1l.4 .2M112 136.9l-.4 .2 .4 .3M112 137.4l-.4 .2 .4 .3M112 138l-.4 .1 .4 .3M112 138.4l-.4 .2 .4 .3M112 138.9l-.4 .2 .4 .3M112 139.4l-.4 .2 .4 .3M112 139.9l-.4 .2 .4 .3M112 135.9h.1M112 137.9v.1M112 138.9h-1.6"/>
<path d="M112.6 123.2v.6M133.1 137.2l-17.1 2M135.7 134v.1M135.9 136.4v3.1v-3.1h6.9M136 136.1h.7M136.2 137.2h.4zM136.2 136.1l.1-.1v.2zM136.2 137.4h.4zM136.2 137.5h.4zM136.2 137.6h.4zM136.2 138h.4zM136.2 138.1h.4z"/>
<path d="M136.2 138.4h.4zM136.2 138.6h.4zM136.2 136.1h-.2v.2h.7v-.2M136.2 138.7v.2M136.2 137.2h.1M136.2 136.1h.1M136.2 136.3v.9M136.2 137.8h.4M136.2 138.3h.4M136.2 138.7h.1M136.2 137.8h.1M136.2 137.8l.1 .1"/>
<path d="M136.2 138.6h.1M136.2 138.9h.3h-.2M136.2 138.5l.1 .1M136.2 138.7l.3 .1M136.2 138.9h.1M136.2 137.5h.1M136.2 137.9h.1M136.2 138.3h.1M136.2 138.4l.1 .1M136.2 138.6v.1M136.3 138.9l.1 .3 .1-.3M136.3 137.3h.2"/>
<path d="M136.3 137.3v.1M136.3 137.6l-.1 .1M136.3 137.8h-.1M136.3 137.9l-.1 .1M136.3 138.1h-.1M136.3 138.3h-.1M136.3 136.2h.1M136.3 136l.1 .2M136.3 136v.2M136.3 136.1h.1M136.3 136l-.1 .1M136.4 136.1l-.1 .1"/>
<path d="M136.4 136.1h.1M136.4 136l.2 .1-.2 .1M136.4 136v.2M136.5 137.2h.1M136.5 137.3l.1 .1M136.5 138.9h.1M136.5 137.5h.1M136.5 137.6h.1M136.5 137.7h.1M136.5 138h.1M136.5 138.1h.1M136.5 138.4h.1"/>
<path d="M136.5 138.5l.1 .1M136.5 138.6l.1 .1M136.5 138.7h-.3h.4M136.5 138.7h.1M136.5 138.8v.1M136.6 138.2h-.4l.1 .1M136.6 137.4h.1M136.6 137.2h.1M136.6 137.2h-.1M136.6 136.3v.9M136.6 138.2h.1M136.6 137.4h-.1"/>
<path d="M136.6 137.5h.1M136.6 137.5h-.1M136.6 137.6h.1M136.6 137.6l-.1 .1M136.6 137.8v.2M136.6 137.8h.1M136.6 138h.1M136.6 138h-.1M136.6 138.1h.1M136.6 138.2v.1M136.6 138.1h-.1M136.6 138.6h.1"/>
<path d="M136.6 138.4h.1M136.6 138.4l-.1 .1M136.6 138.6h-.1M136.6 136.1h.1M136.7 134v.1M211.8 134v.1M212 136.4v3.1M212.1 136.1h.7M212.3 136.4h.3zM212.3 136.5h.3zM212.3 136.7h.3zM212.3 137h.3z"/>
<path d="M212.3 137.1h.3zM212.3 136.9h.1M212.3 137.2h.3h-.3M212.3 137.1h.1M212.3 136.3h.1M212.3 136.8h.3M212.3 136.9h.3M212.3 136.1l-.2 .2h.7v-.2M212.3 137.3l.3 .1M212.3 137.2l.1 .1M212.3 137.4l.2 .3 .1-.3M212.3 137.1v.1"/>
<path d="M212.3 137.3v.1M212.3 136.1l.1 .1M212.3 136.6l.1 .1M212.3 137.4h.1M212.4 137.2h-.1M212.4 136l-.1 .1 .1 .1M212.4 136v.2M212.4 136.4h-.1M212.4 136.5h-.1l.1 .1M212.4 137h-.1M212.4 136.2h.1M212.4 136.1h.1"/>
<path d="M212.5 136.1l-.1 .1M212.5 136l.1 .1-.1 .1M212.5 136v.2M212.5 136v.1M212.5 136h.1M212.6 136.4h.1M212.6 136.5v.1M212.6 136.6v.1M212.6 137h.1M212.6 137.2h.1M212.6 137.4h.1M212.6 136.1l-.1 .1"/>
<path d="M212.6 136.5h.1M212.6 136.6h.1M212.6 136.7h.1M212.6 137.1h.1M212.6 137.3h.1M212.6 136.8l-.3-.1v.2M212.6 136.3h.1M212.6 136.9h-.3M212.6 136.8v.1M212.6 137v.1M212.6 137.1v.1M212.6 137.2v.1"/>
<path d="M212.7 136.1h.1M212.8 134v.1M218.9 139.5h.1M110.4 140.5l.3 .2-.3 .2M110.4 141l.3 .2-.3 .2M110.4 141.5l.3 .2-.3 .2M110.4 142l.3 .2-.3 .2M110.4 140.4v.1M110.4 140.9v.1M110.4 141.4v.1M110.4 141.9v.1M110.4 142.4v.1"/>
<path d="M110.4 142.4h1.5M110.4 140.4h1.6M110.4 140.5h1.6M110.4 140.9h1.6M110.4 141h1.6M110.4 141.4h1.6M110.4 141.5h1.6M110.4 141.9h1.6M110.4 142h1.6M110.4 142.5l.3 .2-.1 .1M110.4 142.5h1.5M110.6 142.8l.1 .3"/>
<path d="M110.6 142.8h1.2M110.7 143.1v.2M110.7 143.3l.5 1.2 .4-1.2M110.7 143.3h.9M111.6 143.1v.2M111.9 142.5l-.3 .1 .2 .2-.1 .3h-1M112 142l-.4 .1 .3 .4M112 140.5l-.4 .1 .4 .3M112 140.9l-.4 .2v.2l.4 .1M112 141.4l-.4 .3v.1l.4 .1M112 140.4v.1M112 141.9v.1"/>
</g>
<path d="M212 51.4v3h6.9v-3M218.9 51.4v3M218.9 51.4v3.1h-6.9M212 139.5v-3h6.9v3M212 136.4h6.9v3.1h17.9M236.8 136.4h6.9v3.1v-3h-6.8l-.1 3z" fill="none" stroke="#bababa" stroke-width=".2"/>
<path d="M217.6 138h2.5M235.6 138h2.4" fill="none" stroke="#f00" stroke-width=".2"/>
<g fill="none" stroke="#b85c5c" stroke-width=".2">
<path d="M10.2 51.4h65v3.1h-65zM10.2 54.5h65M135.9 51.4h6.9v3.1h-6.9M136 52h.1M136.3 53.7l-.4 .4M136.4 53.6h.1M136.5 52.8l-.6 .6M136.6 51.4l-.4 .4M136.7 52.6h.1M136.8 51.9l-.9 .8M136.9 51.7h.1M136.9 54.4v.1"/>
<path d="M137.1 54.2h.1M137.2 53.5l-.8 .8M137.3 51.4l-.2 .2M137.3 53.3h.1M137.4 52.5l-.8 .9M137.6 52.4h.1M137.7 51.7l-.8 .8M137.8 51.5h.1M137.8 54.1l-.3 .4M138 54h.1M138.1 53.2l-.8 .9M138.3 53h.1"/>
<path d="M138.3 52.3l-.8 .8M138.5 52.2h.1M138.6 51.4l-.8 .8M138.8 53.9l-.6 .6M138.9 53.7h.1M139 53l-.8 .8M139.2 52.8h.1M139.3 51.4l-.6 .6M139.3 52.1l-.9 .8M139.4 51.9h.1M139.6 54.4h.1M139.7 53.6l-.8 .9"/>
<path d="M139.9 53.5h.1M140 51.4l-.4 .3M140 52.7l-.9 .9M140.1 52.5h.1M140.2 51.8l-.8 .8M140.3 51.7h.1M140.3 54.3l-.1 .2M140.5 54.1h.1M140.6 51.4l-.1 .1M140.6 53.4l-.8 .8M140.8 53.2h.1M140.8 52.5l-.8 .8"/>
<path d="M141 52.3h.1M141.1 51.6l-.8 .8M141.3 54.1l-.5 .4M141.4 53.9h.1M141.5 53.1l-.8 .9M141.7 53h.1M141.8 52.2l-.9 .8M141.9 51.4l-.7 .8M141.9 52.1h.1M142.2 53.8l-.7 .7M142.4 53.6h.1M142.5 52.9l-.9 .8"/>
<path d="M142.6 51.4l-.5 .5M142.6 52.7h.1M142.7 52l-.8 .8M142.8 52.5h.1M142.8 53.2l-.3 .3M142.8 53.8l-.5 .6M126.3 68.8h-16.4v-12.7h-.3v13h16.7M10.2 136.4v3.1h3.1M71.5 139.5h-61.3v-3.1h65v3.1M75.2 136.4v3.1h-6.7M125.1 133.5h-15.9v-7.5h.3v7.8h15.6M135.9 136.5l6.9-.1v3.1"/>
<path d="M135.9 139.5h31.1M136 137h.1M136.3 138.8l-.4 .4M136.4 138.6h.1M136.5 137.8l-.6 .7M136.6 136.4l-.4 .5M136.7 137.7h.1M136.8 137l-.9 .8M136.9 136.8h.1M136.9 139.4v.1M137.1 139.3h.1M137.2 138.5l-.8 .9"/>
<path d="M137.3 136.4l-.2 .2M137.3 138.3h.1M137.4 137.6l-.8 .8M137.6 137.5h.1M137.7 136.7l-.8 .8M137.8 136.5h.1M137.8 139.2l-.3 .3M138 139h.1M138.1 138.3l-.8 .8M138.3 138.1h.1M138.3 137.4l-.8 .8M138.5 137.2h.1"/>
<path d="M138.6 136.4l-.8 .9M138.8 138.9l-.6 .6M138.9 138.8h.1M139 138l-.8 .9M139.2 137.8h.1M139.3 136.4l-.6 .6M139.3 137.1l-.9 .8M139.4 137h.1M139.6 139.4h.1M139.7 138.7l-.8 .8M139.9 138.5h.1M140 136.4l-.4 .4"/>
<path d="M140 137.8l-.9 .8M140.1 137.6h.1M140.2 136.9l-.8 .8M140.3 136.7h.1M140.3 139.4l-.1 .1M140.5 139.2h.1M140.6 136.4l-.1 .1M140.6 138.4l-.8 .9M140.8 138.3h.1M140.8 137.5l-.8 .8M141 137.4h.1M141.1 136.6l-.8 .9"/>
<path d="M141.3 136.4h.1M141.3 139.1l-.5 .4M141.4 138.9h.1M141.5 138.2l-.8 .8M141.7 138h.1M141.8 137.3l-.9 .8M141.9 136.4l-.7 .8M141.9 137.1h.1M142.2 138.9l-.7 .6M142.4 138.7h.1M142.5 137.9l-.9 .9M142.6 136.4l-.5 .6"/>
<path d="M142.6 137.8h.1M142.7 137l-.8 .8M142.8 137.5v.1M142.8 138.2l-.3 .3M142.8 138.9l-.5 .5M160 139.5v-3.1h7v3.1M160.1 138.9h.1M160.2 138.2l-.2 .2M160.4 138h.1M160.5 137.3l-.5 .5M160.7 137.1h.1M160.7 136.4l-.7 .7"/>
<path d="M160.9 138.9l-.7 .6M161.1 138.7h.1M161.1 137.9l-.8 .9M161.3 137.8h.1M161.3 136.4l-.5 .6M161.4 137l-.8 .8M161.5 136.9h.1M161.7 139.4h.1M161.8 138.6l-.8 .8M162 136.4l-.3 .3M162 138.4h.1M162.1 137.7l-.9 .8"/>
<path d="M162.2 137.5h.1M162.3 136.8l-.8 .8M162.5 136.6h.1M162.5 139.3l-.3 .2M162.6 136.4h.1M162.6 139.1h.1M162.7 138.3l-.8 .9M162.9 138.2h.1M163 137.5l-.9 .8M163.2 137.3h.1M163.2 136.5l-.8 .9M163.4 139l-.5 .5"/>
<path d="M163.6 138.9h.1M163.7 138.1l-.9 .8M163.8 137.9h.1M163.9 137.2l-.8 .8M164 136.4l-.7 .7M164.1 137h.1M164.3 138.8l-.7 .7M164.5 138.6h.1M164.5 137.8l-.8 .9M164.6 136.4l-.4 .5M164.7 137.7h.1M164.8 137l-.8 .8"/>
<path d="M165 136.8h.1M165 139.4l-.1 .1M165.1 139.3h.1M165.2 138.5l-.8 .9M165.3 136.4l-.2 .2M165.4 138.3h.1M165.5 137.6l-.9 .8M165.7 137.5h.1M165.7 136.7l-.8 .8M165.9 136.5h.1M165.9 139.2l-.3 .3M166.1 139h.1"/>
<path d="M166.2 138.3l-.9 .8M166.3 138.1h.1M166.4 137.4l-.8 .8M166.6 137.2h.1M166.7 136.4l-.9 .9M166.8 138.9l-.6 .6M167 136.8l-.2 .2M167 137.5l-.5 .4M167 138.1l-.8 .8M167 139.5h-.1M218.9 136.4h17.9"/>
</g>
<path d="M10.2 48.5l1.1-.2v.3zM15.3 48.3l1.2 .2-1.2 .1zM69 48.5l1.1-.2v.3zM74 48.3l1.2 .2-1.2 .1zM10.2 144.7l1.1-.2v.4zM15.3 144.5l1.1 .2-1.1 .2zM69 144.7l1.1-.2v.4zM74 144.5l1.2 .2-1.2 .2zM133.2 147.1l1.2 .2-1.2 .2zM134.7 144.8l1.2 .2-1.2 .2zM136.4 145l1.1-.2v.4zM136.4 147.3l1.1-.2v.4z" fill="#000"/>
<g font-size="3.1">
<text x="9.8" y="41.9">SCREW #1</text>
<text x="59.2" y="42">SCREW #2</text>
<text x="145.4" y="38.1">3/16&quot; Dia. (#10)</text>
<text x="145.5" y="42">Wood Screws</text>
<text x="221.6" y="42">Sheet Metal Screws</text>
<text x="221.7" y="38.1">3/16&quot; Dia. (#10)</text>
<text x="110" y="46.1">Gypsum Board</text>
<text x="110.1" y="42.3">5/8&quot; (or 1/2&quot;)</text>
<text x="164.1" y="47">3-</text>
<text x="169.8" y="47">&quot; x 1-</text>
<text x="180" y="47">&quot;</text>
<text x="249.1" y="46.9">3-</text>
<text x="254.9" y="46.9">&quot; x 1-</text>
<text x="265.1" y="46.9">&quot;</text>
<text x="164.2" y="50.6">Wood Stud</text>
<text x="249.2" y="50.5">20 Gauge</text>
<text x="249.1" y="54.3">Steel Stud</text>
<text x="96.6" y="101.1">Dia. Hole for</text>
<text x="96.7" y="97.3">0.5&quot; Pre-Drilled</text>
<text x="96.7" y="104.9">access to screws</text>
<text x="175.1" y="139.4">3-</text>
<text x="175.2" y="143">Wood Stud</text>
<text x="180.8" y="139.4">&quot; x 1-</text>
<text x="191.1" y="139.4">&quot;</text>
<text x="251.2" y="139.3">3-</text>
<text x="251.2" y="143">20 Gauge</text>
<text x="257" y="139.3">&quot; x 1-</text>
<text x="267.2" y="139.3">&quot;</text>
<text x="9.8" y="149.2">SCREW #3</text>
<text x="59.2" y="149.3">SCREW #4</text>
<text x="175.1" y="149">3-</text>
<text x="180.7" y="149">&quot; x 1-</text>
<text x="190.7" y="149">&quot;</text>
<text x="251.2" y="146.8">Steel Stud</text>
<text x="175.2" y="152.5">Wood Stud</text>
<text x="251" y="152.9">1-</text>
<text x="256.5" y="152.9">&quot; x 1-</text>
<text x="266.6" y="152.9">&quot;</text>
<text x="251.2" y="160.2">Stud</text>
<text x="251.2" y="156.4">20 Gauge Steel</text>
<text x="30.8" y="171.4">FRONT ELEVATION</text>
<text x="133.1" y="171.4">WOOD STUD DRYWALL</text>
<text x="211.4" y="171.4">STEEL STUD DRYWALL</text>
</g>
<g font-size="2.7">
<text x="11.7" y="46.6">3 &quot;</text>
<text x="70.4" y="46.6">3 &quot;</text>
<text x="11.7" y="142.8">3 &quot;</text>
<text x="70.4" y="142.8">3 &quot;</text>
<text x="141" y="143.2">&quot;</text>
<text x="128.3" y="145.8">1&quot;</text>
</g>
<g font-size="2.4">
<text x="166.8" y="45.8">5</text>
<text x="168.5" y="47.6">8</text>
<text x="177" y="45.8">5</text>
<text x="178.7" y="47.6">8</text>
<text x="251.9" y="45.7">5</text>
<text x="253.6" y="47.5">8</text>
<text x="262.1" y="45.7">5</text>
<text x="263.8" y="47.5">8</text>
<text x="177.8" y="138.2">5</text>
<text x="179.5" y="140">8</text>
<text x="188" y="138.2">5</text>
<text x="189.7" y="140">8</text>
<text x="253.9" y="138.2">5</text>
<text x="255.7" y="139.9">8</text>
<text x="264.2" y="138.2">5</text>
<text x="265.9" y="139.9">8</text>
</g>
<g font-size="2.2">
<text x="177.8" y="147.8">5</text>
<text x="179.4" y="149.5">8</text>
<text x="187.9" y="147.8">5</text>
<text x="189.4" y="149.5">8</text>
<text x="253.7" y="151.8">5</text>
<text x="255.3" y="153.4">8</text>
<text x="263.7" y="151.8">5</text>
<text x="265.3" y="153.4">8</text>
</g>
<g font-size="1.6">
<text x="13.2" y="45.5">1</text>
<text x="13.2" y="47">4</text>
<text x="71.9" y="47">4</text>
<text x="71.9" y="45.5">1</text>
<text x="13.2" y="141.7">1</text>
<text x="13.2" y="143.2">4</text>
<text x="71.9" y="143.2">4</text>
<text x="71.9" y="141.7">1</text>
<text x="140.1" y="143.6">4</text>
<text x="140.1" y="142">1</text>
</g>
<g font-size="1.3">
<text x="52.4" y="94.7">OUTGOING MAIL</text>
<text x="54.7" y="101.9">U.S. MAIL</text>
</g>
<text font-size=".5" x="52.5" y="103.2">APPROVED BY THE POSTMASTER GENERAL</text>
</svg>
